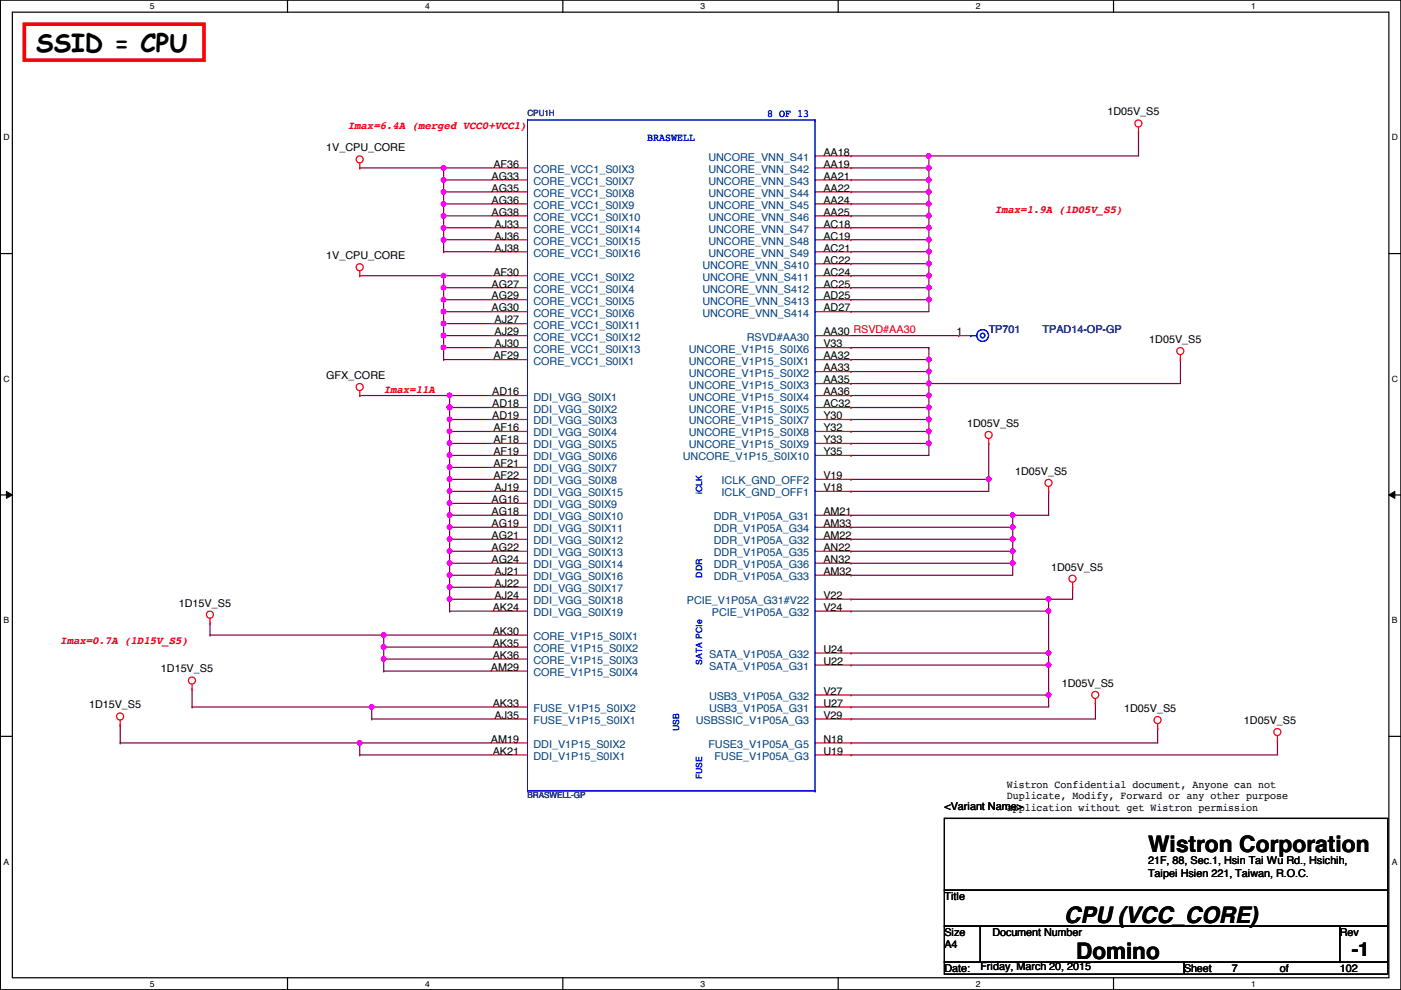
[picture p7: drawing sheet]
<svg xmlns="http://www.w3.org/2000/svg" width="297mm" height="210mm" viewBox="0 0 297 210" stroke-linecap="round" stroke-linejoin="round" font-family="sans-serif">
<path d="M.1 0h296.9v209.8h-296.9zM2.6 2.6h291.9v204.7h-291.9z" fill="none" stroke="#000" stroke-width=".25"/>
<g fill="#fff">
<path d="M31.8 .3h1v2h-1z"/>
<path d="M31.8 207.6h1v1.9h-1z"/>
</g>
<path d="M61 0v2.6M61 207.3v2.5" fill="none" stroke="#000" stroke-width=".25"/>
<g fill="#fff">
<path d="M90.1 .3h1v2h-1z"/>
<path d="M90.1 207.6h1v1.9h-1z"/>
</g>
<path d="M119.3 0v2.6M119.3 207.3v2.5" fill="none" stroke="#000" stroke-width=".25"/>
<g fill="#fff">
<path d="M148.5 .3h1v2h-1z"/>
<path d="M148.5 207.6h1v1.9h-1z"/>
</g>
<path d="M177.7 0v2.6M177.7 207.3v2.5" fill="none" stroke="#000" stroke-width=".25"/>
<g fill="#fff">
<path d="M206.9 .3h1v2h-1z"/>
<path d="M206.9 207.6h1v1.9h-1z"/>
</g>
<path d="M236.1 0v2.6M236.1 207.3v2.5" fill="none" stroke="#000" stroke-width=".25"/>
<g fill="#fff">
<path d="M265.3 .3h.9v2h-.9z"/>
<path d="M265.3 207.6h.9v1.9h-.9z"/>
<path d="M.7 28.2h1.3v1.9h-1.3z"/>
<path d="M295.1 28.2h1.3v1.9h-1.3z"/>
<path d="M.7 79.3h1.3v2h-1.3z"/>
<path d="M295.1 79.3h1.3v2h-1.3z"/>
</g>
<path d="M.1 53.8h2.5M294.5 53.8h2.5" fill="none" stroke="#000" stroke-width=".25"/>
<g fill="#fff">
<path d="M.7 130.5h1.2v2h-1.2z"/>
<path d="M295.1 130.5h1.2v2h-1.2z"/>
</g>
<path d="M.1 104.9h2.5M294.5 104.9h2.5" fill="none" stroke="#000" stroke-width=".25"/>
<path d="M1.4 104.2l1.2 .7-1.2 .8zM294.5 104.9l1.2-.7v1.5z" fill="#000"/>
<path d="M1.4 104.2l1.2 .7-1.2 .8zM294.5 104.9l1.2-.7v1.5z" fill="none" stroke="#000" stroke-width=".21"/>
<g fill="#fff">
<path d="M.7 181.7h1.2v2h-1.2z"/>
<path d="M295.1 181.7h1.2v2h-1.2z"/>
</g>
<path d="M.1 156.1h2.5M294.5 156.1h2.5" fill="none" stroke="#000" stroke-width=".25"/>
<path d="M95.3 83.9h.1M95.3 83.9v2.5M95.3 83.9h8.9" fill="none" stroke="#800040" stroke-width=".25"/>
<circle cx="95.3" cy="86.4" r=".49" fill="#f0f"/>
<circle cx="95.3" cy="86.4" r=".49" fill="none" stroke="#f0f" stroke-width=".25"/>
<circle cx="95.3" cy="83.8" r=".49" fill="#f0f"/>
<circle cx="95.3" cy="83.8" r=".49" fill="none" stroke="#f0f" stroke-width=".25"/>
<path d="M76.3 83.9h19M76.3 83.9h.1M95.3 86.4h.1M95.3 86.4v2.5M95.3 86.4h8.9M95.3 129.6h.1M95.3 129.6h8.9" fill="none" stroke="#800040" stroke-width=".25"/>
<circle cx="95.3" cy="86.4" r=".49" fill="#f0f"/>
<circle cx="95.3" cy="86.4" r=".49" fill="none" stroke="#f0f" stroke-width=".25"/>
<path d="M95.3 88.9h.1M95.3 88.9v2.6M95.3 88.9h8.9" fill="none" stroke="#800040" stroke-width=".25"/>
<circle cx="95.3" cy="88.9" r=".49" fill="#f0f"/>
<circle cx="95.3" cy="88.9" r=".49" fill="none" stroke="#f0f" stroke-width=".25"/>
<path d="M95.3 91.5h.1M95.3 91.5v2.5M95.3 91.5h8.9" fill="none" stroke="#800040" stroke-width=".25"/>
<circle cx="95.3" cy="91.5" r=".49" fill="#f0f"/>
<circle cx="95.3" cy="91.5" r=".49" fill="none" stroke="#f0f" stroke-width=".25"/>
<path d="M95.3 94h.1M95.3 94v2.6M95.3 94h8.9" fill="none" stroke="#800040" stroke-width=".25"/>
<circle cx="95.3" cy="94" r=".49" fill="#f0f"/>
<circle cx="95.3" cy="94" r=".49" fill="none" stroke="#f0f" stroke-width=".25"/>
<path d="M95.3 96.6h.1M95.3 96.6v2.5M95.3 96.6h8.9" fill="none" stroke="#800040" stroke-width=".25"/>
<circle cx="95.3" cy="96.5" r=".49" fill="#f0f"/>
<circle cx="95.3" cy="96.5" r=".49" fill="none" stroke="#f0f" stroke-width=".25"/>
<path d="M95.3 99.1h.1M95.3 99.1v2.5M95.3 99.1h8.9" fill="none" stroke="#800040" stroke-width=".25"/>
<circle cx="95.3" cy="99.1" r=".49" fill="#f0f"/>
<circle cx="95.3" cy="99.1" r=".49" fill="none" stroke="#f0f" stroke-width=".25"/>
<path d="M95.3 101.6h.1M95.3 101.6v2.6M95.3 101.6h8.9" fill="none" stroke="#800040" stroke-width=".25"/>
<circle cx="95.3" cy="101.6" r=".49" fill="#f0f"/>
<circle cx="95.3" cy="101.6" r=".49" fill="none" stroke="#f0f" stroke-width=".25"/>
<path d="M95.3 104.2h.1M95.3 104.2v2.5M95.3 104.2h8.9" fill="none" stroke="#800040" stroke-width=".25"/>
<circle cx="95.3" cy="104.2" r=".49" fill="#f0f"/>
<circle cx="95.3" cy="104.2" r=".49" fill="none" stroke="#f0f" stroke-width=".25"/>
<path d="M95.3 106.7h.1M95.3 106.7v2.6M95.3 106.7h8.9" fill="none" stroke="#800040" stroke-width=".25"/>
<circle cx="95.3" cy="106.7" r=".49" fill="#f0f"/>
<circle cx="95.3" cy="106.7" r=".49" fill="none" stroke="#f0f" stroke-width=".25"/>
<path d="M95.3 109.3h.1M95.3 109.3v2.5M95.3 109.3h8.9" fill="none" stroke="#800040" stroke-width=".25"/>
<circle cx="95.3" cy="109.2" r=".49" fill="#f0f"/>
<circle cx="95.3" cy="109.2" r=".49" fill="none" stroke="#f0f" stroke-width=".25"/>
<path d="M95.3 111.8h.1M95.3 114.3h.1M95.3 116.9h.1M95.3 119.4h.1M95.3 111.8h8.9M95.3 114.3h8.9M95.3 116.9h8.9M95.3 119.4h8.9" fill="none" stroke="#800040" stroke-width=".25"/>
<circle cx="95.3" cy="119.4" r=".49" fill="#f0f"/>
<circle cx="95.3" cy="119.4" r=".49" fill="none" stroke="#f0f" stroke-width=".25"/>
<path d="M95.3 119.4h.1M95.3 119.4v5.1M95.3 122h.1M95.3 122h8.9" fill="none" stroke="#800040" stroke-width=".25"/>
<circle cx="95.3" cy="121.9" r=".49" fill="#f0f"/>
<circle cx="95.3" cy="121.9" r=".49" fill="none" stroke="#f0f" stroke-width=".25"/>
<path d="M95.3 124.5h.1M95.3 127h.1M95.3 127v2.6M95.3 124.5h8.9" fill="none" stroke="#800040" stroke-width=".25"/>
<circle cx="95.3" cy="127" r=".49" fill="#f0f"/>
<circle cx="95.3" cy="127" r=".49" fill="none" stroke="#f0f" stroke-width=".25"/>
<path d="M81.4 137.2h22.8M81.4 137.2h.1M95.3 127h.1M95.3 127h8.9" fill="none" stroke="#800040" stroke-width=".25"/>
<circle cx="81.3" cy="137.2" r=".49" fill="#f0f"/>
<circle cx="81.3" cy="137.2" r=".49" fill="none" stroke="#f0f" stroke-width=".25"/>
<path d="M81.4 134.7h.1M81.4 134.7v2.5" fill="none" stroke="#800040" stroke-width=".25"/>
<circle cx="81.3" cy="134.6" r=".49" fill="#f0f"/>
<circle cx="81.3" cy="134.6" r=".49" fill="none" stroke="#f0f" stroke-width=".25"/>
<path d="M81.4 139.7h22.8M81.4 139.7h.1" fill="none" stroke="#800040" stroke-width=".25"/>
<circle cx="81.3" cy="139.7" r=".49" fill="#f0f"/>
<circle cx="81.3" cy="139.7" r=".49" fill="none" stroke="#f0f" stroke-width=".25"/>
<path d="M81.4 137.2h.1M81.4 137.2v2.5" fill="none" stroke="#800040" stroke-width=".25"/>
<circle cx="81.3" cy="137.2" r=".49" fill="#f0f"/>
<circle cx="81.3" cy="137.2" r=".49" fill="none" stroke="#f0f" stroke-width=".25"/>
<path d="M81.4 139.7h.1M81.4 139.7v2.6M78.8 149.9h25.4M78.8 152.4h25.4M78.8 149.9h.1M78.8 152.4h.1M78.8 149.9v2.5M81.4 142.3h22.8M81.4 142.3h.1" fill="none" stroke="#800040" stroke-width=".25"/>
<circle cx="78.8" cy="149.9" r=".49" fill="#f0f"/>
<circle cx="78.8" cy="149.9" r=".49" fill="none" stroke="#f0f" stroke-width=".25"/>
<path d="M81.4 134.7h22.8M81.4 134.7h.1" fill="none" stroke="#800040" stroke-width=".25"/>
<circle cx="81.3" cy="134.6" r=".49" fill="#f0f"/>
<circle cx="81.3" cy="134.6" r=".49" fill="none" stroke="#f0f" stroke-width=".25"/>
<path d="M180.4 33.1h.1M180.4 35.6h.1M180.4 33.1h16.5M180.4 35.6h16.5" fill="none" stroke="#800040" stroke-width=".25"/>
<circle cx="196.9" cy="35.6" r=".49" fill="#f0f"/>
<circle cx="196.9" cy="35.6" r=".49" fill="none" stroke="#f0f" stroke-width=".25"/>
<path d="M180.4 38.1h.1M180.4 38.1h16.5M180.4 40.7h.1M180.4 43.2h.1M180.4 45.8h.1M180.4 40.7h16.5M180.4 43.2h16.5M180.4 45.8h16.5" fill="none" stroke="#800040" stroke-width=".25"/>
<circle cx="196.9" cy="45.7" r=".49" fill="#f0f"/>
<circle cx="196.9" cy="45.7" r=".49" fill="none" stroke="#f0f" stroke-width=".25"/>
<path d="M180.4 48.3h.1M180.4 50.8h.1M180.4 53.4h.1M180.4 55.9h.1M180.4 58.5h.1M180.4 48.3h16.5M180.4 50.8h16.5M180.4 53.4h16.5M180.4 55.9h16.5M180.4 58.5h16.5M180.4 61h.1M180.4 61h16.5" fill="none" stroke="#800040" stroke-width=".25"/>
<circle cx="196.9" cy="61" r=".49" fill="#f0f"/>
<circle cx="196.9" cy="61" r=".49" fill="none" stroke="#f0f" stroke-width=".25"/>
<path d="M180.4 63.5h.1M180.4 63.5h16.5" fill="none" stroke="#800040" stroke-width=".25"/>
<circle cx="196.9" cy="63.5" r=".49" fill="#f0f"/>
<circle cx="196.9" cy="63.5" r=".49" fill="none" stroke="#f0f" stroke-width=".25"/>
<path d="M196.9 55.9h.1M196.9 55.9v2.6" fill="none" stroke="#800040" stroke-width=".25"/>
<circle cx="196.9" cy="55.9" r=".49" fill="#f0f"/>
<circle cx="196.9" cy="55.9" r=".49" fill="none" stroke="#f0f" stroke-width=".25"/>
<path d="M196.9 53.4h.1M196.9 53.4v2.5" fill="none" stroke="#800040" stroke-width=".25"/>
<circle cx="196.9" cy="53.4" r=".49" fill="#f0f"/>
<circle cx="196.9" cy="53.4" r=".49" fill="none" stroke="#f0f" stroke-width=".25"/>
<path d="M196.9 50.8h.1M196.9 50.8v2.6" fill="none" stroke="#800040" stroke-width=".25"/>
<circle cx="196.9" cy="50.8" r=".49" fill="#f0f"/>
<circle cx="196.9" cy="50.8" r=".49" fill="none" stroke="#f0f" stroke-width=".25"/>
<path d="M196.9 48.3h.1M196.9 48.3v2.5" fill="none" stroke="#800040" stroke-width=".25"/>
<circle cx="196.9" cy="48.3" r=".49" fill="#f0f"/>
<circle cx="196.9" cy="48.3" r=".49" fill="none" stroke="#f0f" stroke-width=".25"/>
<path d="M196.9 45.8h.1M196.9 40.7h.1M196.9 40.7v2.5M196.9 45.8v2.5" fill="none" stroke="#800040" stroke-width=".25"/>
<circle cx="196.9" cy="40.7" r=".49" fill="#f0f"/>
<circle cx="196.9" cy="40.7" r=".49" fill="none" stroke="#f0f" stroke-width=".25"/>
<g fill="none" stroke="#800040" stroke-width=".25">
<path d="M196.9 35.6h.1M196.9 35.6v2.5M180.4 78.8h.1M180.4 78.8h16.5M196.9 73.7h.1M196.9 73.7v2.5M180.4 94h.1M180.4 96.6h.1M180.4 81.3h.1M180.4 83.9h.1M180.4 94h16.5M180.4 96.6h16.5"/>
<path d="M180.4 81.3h16.5M180.4 83.9h16.5"/>
</g>
<circle cx="196.9" cy="83.8" r=".49" fill="#f0f"/>
<circle cx="196.9" cy="83.8" r=".49" fill="none" stroke="#f0f" stroke-width=".25"/>
<path d="M180.4 73.7h.1M180.4 73.7h16.5M180.4 86.4h.1M180.4 88.9h.1M180.4 86.4h16.5M180.4 88.9h16.5M196.9 94h.1M196.9 94v2.6" fill="none" stroke="#800040" stroke-width=".25"/>
<circle cx="196.9" cy="94" r=".49" fill="#f0f"/>
<circle cx="196.9" cy="94" r=".49" fill="none" stroke="#f0f" stroke-width=".25"/>
<path d="M196.9 88.9h.1M196.9 88.9v2.6" fill="none" stroke="#800040" stroke-width=".25"/>
<circle cx="196.9" cy="88.9" r=".49" fill="#f0f"/>
<circle cx="196.9" cy="88.9" r=".49" fill="none" stroke="#f0f" stroke-width=".25"/>
<path d="M196.9 86.4h.1M196.9 86.4v2.5" fill="none" stroke="#800040" stroke-width=".25"/>
<circle cx="196.9" cy="86.4" r=".49" fill="#f0f"/>
<circle cx="196.9" cy="86.4" r=".49" fill="none" stroke="#f0f" stroke-width=".25"/>
<path d="M196.9 78.8h.1M196.9 78.8v2.5M196.9 83.9h.1M196.9 83.9v2.5" fill="none" stroke="#800040" stroke-width=".25"/>
<circle cx="196.9" cy="78.8" r=".49" fill="#f0f"/>
<circle cx="196.9" cy="78.8" r=".49" fill="none" stroke="#f0f" stroke-width=".25"/>
<path d="M180.4 76.2h.1M180.4 76.2h16.5M180.4 91.5h.1M180.4 91.5h16.5M196.9 91.5h.1M196.9 91.5v2.5" fill="none" stroke="#800040" stroke-width=".25"/>
<circle cx="196.9" cy="91.5" r=".49" fill="#f0f"/>
<circle cx="196.9" cy="91.5" r=".49" fill="none" stroke="#f0f" stroke-width=".25"/>
<path d="M196.9 81.3h.1M196.9 81.3v2.6" fill="none" stroke="#800040" stroke-width=".25"/>
<circle cx="196.9" cy="81.3" r=".49" fill="#f0f"/>
<circle cx="196.9" cy="81.3" r=".49" fill="none" stroke="#f0f" stroke-width=".25"/>
<path d="M196.9 76.2h.1M196.9 76.2v2.6" fill="none" stroke="#800040" stroke-width=".25"/>
<circle cx="196.9" cy="76.2" r=".49" fill="#f0f"/>
<circle cx="196.9" cy="76.2" r=".49" fill="none" stroke="#f0f" stroke-width=".25"/>
<path d="M209.6 94h.1M209.6 94v7.6h-29.2M180.4 101.6h.1" fill="none" stroke="#800040" stroke-width=".25"/>
<circle cx="209.6" cy="101.6" r=".49" fill="#f0f"/>
<circle cx="209.6" cy="101.6" r=".49" fill="none" stroke="#f0f" stroke-width=".25"/>
<path d="M180.4 104.2h.1M209.6 101.6h.1M209.6 101.6v2.6h-29.2M214.7 109.3h7.6M214.7 109.3h.1" fill="none" stroke="#800040" stroke-width=".25"/>
<circle cx="214.7" cy="109.2" r=".49" fill="#f0f"/>
<circle cx="214.7" cy="109.2" r=".49" fill="none" stroke="#f0f" stroke-width=".25"/>
<path d="M180.4 111.8h34.3M180.4 114.3h34.3M180.4 116.9h34.3M180.4 111.8h.1M180.4 114.3h.1M180.4 116.9h.1" fill="none" stroke="#800040" stroke-width=".25"/>
<circle cx="214.7" cy="116.9" r=".49" fill="#f0f"/>
<circle cx="214.7" cy="116.9" r=".49" fill="none" stroke="#f0f" stroke-width=".25"/>
<path d="M180.4 119.4h34.3M180.4 119.4h.1" fill="none" stroke="#800040" stroke-width=".25"/>
<circle cx="214.7" cy="119.4" r=".49" fill="#f0f"/>
<circle cx="214.7" cy="119.4" r=".49" fill="none" stroke="#f0f" stroke-width=".25"/>
<path d="M214.7 119.4h.1M214.7 111.8h.1M214.7 119.4v2.6h-34.3M214.7 111.8v2.5M180.4 122h.1" fill="none" stroke="#800040" stroke-width=".25"/>
<circle cx="214.7" cy="111.8" r=".49" fill="#f0f"/>
<circle cx="214.7" cy="111.8" r=".49" fill="none" stroke="#f0f" stroke-width=".25"/>
<path d="M214.7 109.3h.1M214.7 109.3v2.5M222.3 104.2h.1M222.3 104.2v5.1M222.3 127h.1M222.3 127h5.1" fill="none" stroke="#800040" stroke-width=".25"/>
<circle cx="222.3" cy="127" r=".49" fill="#f0f"/>
<circle cx="222.3" cy="127" r=".49" fill="none" stroke="#f0f" stroke-width=".25"/>
<path d="M180.4 129.6h41.9M180.4 129.6h.1" fill="none" stroke="#800040" stroke-width=".25"/>
<circle cx="222.3" cy="129.6" r=".49" fill="#f0f"/>
<circle cx="222.3" cy="129.6" r=".49" fill="none" stroke="#f0f" stroke-width=".25"/>
<path d="M222.3 129.6h.1M222.3 129.6v8.9M227.4 124.5h.1M227.4 124.5v2.5M180.4 141h41.9M180.4 141h.1" fill="none" stroke="#800040" stroke-width=".25"/>
<circle cx="222.3" cy="141" r=".49" fill="#f0f"/>
<circle cx="222.3" cy="141" r=".49" fill="none" stroke="#f0f" stroke-width=".25"/>
<path d="M180.4 138.5h41.9M180.4 138.5h.1" fill="none" stroke="#800040" stroke-width=".25"/>
<circle cx="222.3" cy="138.4" r=".49" fill="#f0f"/>
<circle cx="222.3" cy="138.4" r=".49" fill="none" stroke="#f0f" stroke-width=".25"/>
<path d="M180.4 147.4h41.9M180.4 147.4h.1" fill="none" stroke="#800040" stroke-width=".25"/>
<circle cx="222.3" cy="147.3" r=".49" fill="#f0f"/>
<circle cx="222.3" cy="147.3" r=".49" fill="none" stroke="#f0f" stroke-width=".25"/>
<g fill="none" stroke="#800040" stroke-width=".25">
<path d="M196.9 33.1h44.5M196.9 33.1h.1M180.4 149.9h.1M180.4 152.4h.1M180.4 157.5h.1M222.3 147.4h.1M222.3 147.4v2.5h-41.9M232.2 149.1h.1M232.2 149.1v3.3h-51.8M245.4 154.5h.1M245.4 154.5v3h-65M270.8 157h.1"/>
<path d="M270.8 157v3.1h-90.4M180.4 160.1h.1"/>
</g>
<circle cx="196.9" cy="33" r=".49" fill="#f0f"/>
<circle cx="196.9" cy="33" r=".49" fill="none" stroke="#f0f" stroke-width=".25"/>
<g fill="none" stroke="#800040" stroke-width=".25">
<path d="M180.4 66.1h.1M196.9 63.5h.1M196.9 63.5v2.6h-16.5M44.5 132.1h.1M44.5 134.7h.1M44.5 132.1v2.6M44.5 134.7h36.9M25.5 153.7h.1M25.5 153.7v3.8M40.7 149.9h.1M40.7 146.1h.1M40.7 146.1v3.8"/>
<path d="M40.7 149.9h38.1M76.3 157.5h27.9M76.3 157.5h.1M76.3 157.5v2.6"/>
</g>
<circle cx="76.3" cy="157.5" r=".49" fill="#f0f"/>
<circle cx="76.3" cy="157.5" r=".49" fill="none" stroke="#f0f" stroke-width=".25"/>
<path d="M95.3 124.5h.1M95.3 124.5v2.5M25.5 157.5h.1M25.5 157.5h50.8M76.3 160.1h27.9M76.3 160.1h.1" fill="none" stroke="#800040" stroke-width=".25"/>
<circle cx="95.3" cy="124.5" r=".49" fill="#f0f"/>
<circle cx="95.3" cy="124.5" r=".49" fill="none" stroke="#f0f" stroke-width=".25"/>
<path d="M95.3 111.8h.1M95.3 111.8v2.5" fill="none" stroke="#800040" stroke-width=".25"/>
<circle cx="95.3" cy="111.8" r=".49" fill="#f0f"/>
<circle cx="95.3" cy="111.8" r=".49" fill="none" stroke="#f0f" stroke-width=".25"/>
<path d="M196.9 43.2h.1M196.9 43.2v2.6" fill="none" stroke="#800040" stroke-width=".25"/>
<circle cx="196.9" cy="43.2" r=".49" fill="#f0f"/>
<circle cx="196.9" cy="43.2" r=".49" fill="none" stroke="#f0f" stroke-width=".25"/>
<path d="M196.9 38.1h.1M196.9 38.1v2.6" fill="none" stroke="#800040" stroke-width=".25"/>
<circle cx="196.9" cy="38.1" r=".49" fill="#f0f"/>
<circle cx="196.9" cy="38.1" r=".49" fill="none" stroke="#f0f" stroke-width=".25"/>
<path d="M196.9 33.1h.1M196.9 33.1v2.5M196.9 58.5h.1M196.9 58.5v5M196.9 61h.1M180.4 109.3h34.3M180.4 109.3h.1M180.4 127h41.9M180.4 127h.1M222.3 127h.1M222.3 127v2.6" fill="none" stroke="#800040" stroke-width=".25"/>
<circle cx="196.9" cy="58.4" r=".49" fill="#f0f"/>
<circle cx="196.9" cy="58.4" r=".49" fill="none" stroke="#f0f" stroke-width=".25"/>
<path d="M214.7 116.9h.1M214.7 114.3h.1M214.7 114.3v5.1" fill="none" stroke="#800040" stroke-width=".25"/>
<circle cx="214.7" cy="114.3" r=".49" fill="#f0f"/>
<circle cx="214.7" cy="114.3" r=".49" fill="none" stroke="#f0f" stroke-width=".25"/>
<path d="M95.3 116.9h.1M95.3 116.9v2.5M222.3 138.5h.1M222.3 138.5v8.9M222.3 141h.1" fill="none" stroke="#800040" stroke-width=".25"/>
<circle cx="95.3" cy="116.9" r=".49" fill="#f0f"/>
<circle cx="95.3" cy="116.9" r=".49" fill="none" stroke="#f0f" stroke-width=".25"/>
<path d="M95.3 114.3h.1M95.3 114.3v2.6" fill="none" stroke="#800040" stroke-width=".25"/>
<circle cx="95.3" cy="114.3" r=".49" fill="#f0f"/>
<circle cx="95.3" cy="114.3" r=".49" fill="none" stroke="#f0f" stroke-width=".25"/>
<g fill="none" stroke="#800040" stroke-width=".25">
<path d="M94.1 53.4h.1M94.1 50.8h.1M94.1 48.3h.1M94.1 45.8h.1M94.1 53.4h10.1M94.1 50.8h10.1M94.1 48.3h10.1M94.1 45.8h10.1M180.4 71.2h22.9M203.3 71.2h.1M250.3 76.2h.1M250.3 76.2v5.1h-53.4"/>
<path d="M196.9 81.3h.1"/>
</g>
<circle cx="94" cy="45.7" r=".49" fill="#f0f"/>
<circle cx="94" cy="45.7" r=".49" fill="none" stroke="#f0f" stroke-width=".25"/>
<path d="M94.1 38.1h.1M94.1 35.6h.1M94.1 38.1h10.1M94.1 35.6h10.1M94.1 43.2h.1M94.1 40.7h.1M94.1 50.8h.1M94.1 50.8v2.6M94.1 43.2h10.1M94.1 40.7h10.1" fill="none" stroke="#800040" stroke-width=".25"/>
<circle cx="94" cy="50.8" r=".49" fill="#f0f"/>
<circle cx="94" cy="50.8" r=".49" fill="none" stroke="#f0f" stroke-width=".25"/>
<path d="M94.1 35.6h.1M94.1 35.6v2.5" fill="none" stroke="#800040" stroke-width=".25"/>
<circle cx="94" cy="35.6" r=".49" fill="#f0f"/>
<circle cx="94" cy="35.6" r=".49" fill="none" stroke="#f0f" stroke-width=".25"/>
<path d="M94.1 38.1h.1M94.1 38.1v2.6" fill="none" stroke="#800040" stroke-width=".25"/>
<circle cx="94" cy="38.1" r=".49" fill="#f0f"/>
<circle cx="94" cy="38.1" r=".49" fill="none" stroke="#f0f" stroke-width=".25"/>
<path d="M94.1 40.7h.1M94.1 40.7v2.5" fill="none" stroke="#800040" stroke-width=".25"/>
<circle cx="94" cy="40.7" r=".49" fill="#f0f"/>
<circle cx="94" cy="40.7" r=".49" fill="none" stroke="#f0f" stroke-width=".25"/>
<path d="M94.1 43.2h.1M94.1 43.2v2.6" fill="none" stroke="#800040" stroke-width=".25"/>
<circle cx="94" cy="43.2" r=".49" fill="#f0f"/>
<circle cx="94" cy="43.2" r=".49" fill="none" stroke="#f0f" stroke-width=".25"/>
<path d="M94.1 45.8h.1M94.1 48.3h.1M94.1 45.8v5" fill="none" stroke="#800040" stroke-width=".25"/>
<circle cx="94" cy="48.3" r=".49" fill="#f0f"/>
<circle cx="94" cy="48.3" r=".49" fill="none" stroke="#f0f" stroke-width=".25"/>
<path d="M76.3 35.6h17.8M76.3 35.6h.1M94.1 58.5h.1M94.1 58.5h10.1M94.1 76.2h.1M94.1 68.6h.1M94.1 66.1h.1M94.1 66.1v5.1M94.1 76.2h10.1" fill="none" stroke="#800040" stroke-width=".25"/>
<circle cx="94" cy="66.1" r=".49" fill="#f0f"/>
<circle cx="94" cy="66.1" r=".49" fill="none" stroke="#f0f" stroke-width=".25"/>
<path d="M94.1 63.5h.1M94.1 63.5v2.6" fill="none" stroke="#800040" stroke-width=".25"/>
<circle cx="94" cy="63.5" r=".49" fill="#f0f"/>
<circle cx="94" cy="63.5" r=".49" fill="none" stroke="#f0f" stroke-width=".25"/>
<path d="M94.1 61h.1M94.1 61v2.5" fill="none" stroke="#800040" stroke-width=".25"/>
<circle cx="94" cy="61" r=".49" fill="#f0f"/>
<circle cx="94" cy="61" r=".49" fill="none" stroke="#f0f" stroke-width=".25"/>
<path d="M94.1 58.5h.1M94.1 58.5v2.5M94.1 73.7h.1M94.1 73.7v2.5" fill="none" stroke="#800040" stroke-width=".25"/>
<circle cx="94" cy="73.7" r=".49" fill="#f0f"/>
<circle cx="94" cy="73.7" r=".49" fill="none" stroke="#f0f" stroke-width=".25"/>
<path d="M94.1 71.2h.1M94.1 71.2v2.5" fill="none" stroke="#800040" stroke-width=".25"/>
<circle cx="94" cy="71.1" r=".49" fill="#f0f"/>
<circle cx="94" cy="71.1" r=".49" fill="none" stroke="#f0f" stroke-width=".25"/>
<path d="M94.1 73.7h.1M94.1 71.2h.1M94.1 68.6h.1M94.1 73.7h10.1M94.1 71.2h10.1M94.1 68.6h10.1" fill="none" stroke="#800040" stroke-width=".25"/>
<circle cx="94" cy="68.6" r=".49" fill="#f0f"/>
<circle cx="94" cy="68.6" r=".49" fill="none" stroke="#f0f" stroke-width=".25"/>
<path d="M76.3 58.5h17.8M76.3 58.5h.1M94.1 66.1h.1M94.1 63.5h.1M94.1 61h.1M94.1 66.1h10.1M94.1 63.5h10.1M94.1 61h10.1" fill="none" stroke="#800040" stroke-width=".25"/>
<circle cx="94" cy="58.4" r=".49" fill="#f0f"/>
<circle cx="94" cy="58.4" r=".49" fill="none" stroke="#f0f" stroke-width=".25"/>
<path d="M241.4 28h.1M241.4 28v5.1" fill="none" stroke="#800040" stroke-width=".25"/>
<g fill="none" stroke="#f00" stroke-width=".25">
<path d="M76.3 35.6h.1M76.3 34.6v1M104.2 35.6h7.6M104.2 38.1h7.6M172.8 33.1h7.6M172.8 35.6h7.6M172.8 38.1h7.6M241.4 28h.1M241.4 27v1M76.3 58.5h.1M76.3 57.4v1.1M104.2 40.7h7.6"/>
<path d="M104.2 43.2h7.6M104.2 45.8h7.6M104.2 48.3h7.6M104.2 50.8h7.6M104.2 53.4h7.6M104.2 58.5h7.6M172.8 40.7h7.6M172.8 43.2h7.6M172.8 45.8h7.6M172.8 48.3h7.6M172.8 50.8h7.6M172.8 53.4h7.6"/>
<path d="M172.8 55.9h7.6M172.8 58.5h7.6M104.2 71.2h7.6M104.2 76.2h7.6M104.2 61h7.6M104.2 63.5h7.6M104.2 66.1h7.6M104.2 68.6h7.6M104.2 73.7h7.6M172.8 71.2h7.6M172.8 76.2h7.6M172.8 78.8h7.6"/>
<path d="M172.8 61h7.6M172.8 63.5h7.6M172.8 66.1h7.6M172.8 73.7h7.6M203.3 71.2h2.5M250.3 76.2h.1M250.3 75.2v1M76.3 83.9h.1M76.3 82.8v1.1M104.2 83.9h7.6M104.2 86.4h7.6M104.2 88.9h7.6"/>
<path d="M104.2 91.5h7.6M104.2 94h7.6M104.2 96.6h7.6M104.2 99.1h7.6M172.8 81.3h7.6M172.8 83.9h7.6M172.8 86.4h7.6M172.8 88.9h7.6M172.8 91.5h7.6M172.8 94h7.6M172.8 96.6h7.6M209.6 94h.1"/>
<path d="M209.6 93v1M104.2 101.6h7.6M104.2 106.7h7.6M104.2 109.3h7.6M104.2 111.8h7.6M104.2 114.3h7.6M104.2 116.9h7.6M104.2 119.4h7.6M104.2 104.2h7.6M172.8 101.6h7.6M172.8 109.3h7.6M172.8 111.8h7.6"/>
<path d="M172.8 114.3h7.6M172.8 116.9h7.6M172.8 119.4h7.6M172.8 104.2h7.6M222.3 104.2h.1M222.3 103.2v1M44.5 132.1h.1M44.5 131.1v1M104.2 127h7.6M104.2 122h7.6M104.2 124.5h7.6M104.2 129.6h7.6"/>
<path d="M104.2 134.7h7.6M104.2 137.2h7.6M104.2 139.7h7.6M172.8 127h7.6M172.8 122h7.6M172.8 129.6h7.6M172.8 138.5h7.6M227.4 124.5h.1M227.4 123.5v1M25.5 153.7h.1M25.5 152.7v1M40.7 146.1h.1"/>
<path d="M40.7 145.1v1M104.2 152.4h7.6M104.2 149.9h7.6M104.2 157.5h7.6M104.2 142.3h7.6M172.8 152.4h7.6M172.8 149.9h7.6M172.8 157.5h7.6M172.8 141h7.6M172.8 147.4h7.6M232.2 149.1h.1M232.2 148.1v1"/>
<path d="M245.4 154.5h.1M245.4 153.5v1M270.8 157h.1M270.8 156v1M104.2 160.1h7.6M172.8 160.1h7.6"/>
<circle cx="76.3" cy="33.8" r=".75"/>
<circle cx="241.4" cy="26.2" r=".75"/>
<circle cx="76.3" cy="56.7" r=".75"/>
<circle cx="250.2" cy="74.4" r=".75"/>
<circle cx="76.3" cy="82.1" r=".75"/>
<circle cx="209.6" cy="92.2" r=".75"/>
<circle cx="222.3" cy="102.4" r=".75"/>
<circle cx="44.5" cy="130.3" r=".75"/>
<circle cx="227.4" cy="122.7" r=".75"/>
<circle cx="25.5" cy="151.9" r=".75"/>
<circle cx="40.7" cy="144.3" r=".75"/>
<circle cx="232.2" cy="147.3" r=".75"/>
<circle cx="245.4" cy="152.7" r=".75"/>
<circle cx="270.8" cy="155.2" r=".75"/>
</g>
<path d="M200.2 173.5h94v15.3h-94zM200.2 188.8h94v7.6h-94zM200.2 196.4h7.7v7.6h-7.7zM207.9 196.4h76.2v7.6h-76.2zM284.1 196.4h10.1v7.6h-10.1zM200.2 204h50.8v2.5h-50.8zM251 204h43.2v2.5h-43.2z" fill="none" stroke="#000" stroke-width=".25"/>
<path d="M5.2 5.1h38.1v7.6h-38.1z" fill="none" stroke="#f00" stroke-width=".76"/>
<path d="M172.8 25.4h.1M172.8 25.4v142.3M172.8 25.4h-61v142.3M111.8 167.7h.1M111.8 167.7h61M172.8 167.7h.1" fill="none" stroke="#00f" stroke-width=".21"/>
<g fill="none" stroke="#00f" stroke-width=".25">
<path d="M205.8 71.2h.1M205.8 71.2h1.3"/>
<circle cx="208.3" cy="71.1" r=".49"/>
<circle cx="208.3" cy="71.1" r="1.25"/>
</g>
<circle cx="95.3" cy="86.4" r=".49" fill="#f0f"/>
<circle cx="95.3" cy="86.4" r=".49" fill="none" stroke="#f0f" stroke-width=".25"/>
<circle cx="95.3" cy="83.8" r=".49" fill="#f0f"/>
<circle cx="95.3" cy="83.8" r=".49" fill="none" stroke="#f0f" stroke-width=".25"/>
<circle cx="95.3" cy="86.4" r=".49" fill="#f0f"/>
<circle cx="95.3" cy="86.4" r=".49" fill="none" stroke="#f0f" stroke-width=".25"/>
<circle cx="95.3" cy="88.9" r=".49" fill="#f0f"/>
<circle cx="95.3" cy="88.9" r=".49" fill="none" stroke="#f0f" stroke-width=".25"/>
<circle cx="95.3" cy="91.5" r=".49" fill="#f0f"/>
<circle cx="95.3" cy="91.5" r=".49" fill="none" stroke="#f0f" stroke-width=".25"/>
<circle cx="95.3" cy="94" r=".49" fill="#f0f"/>
<circle cx="95.3" cy="94" r=".49" fill="none" stroke="#f0f" stroke-width=".25"/>
<circle cx="95.3" cy="96.5" r=".49" fill="#f0f"/>
<circle cx="95.3" cy="96.5" r=".49" fill="none" stroke="#f0f" stroke-width=".25"/>
<circle cx="95.3" cy="99.1" r=".49" fill="#f0f"/>
<circle cx="95.3" cy="99.1" r=".49" fill="none" stroke="#f0f" stroke-width=".25"/>
<circle cx="95.3" cy="101.6" r=".49" fill="#f0f"/>
<circle cx="95.3" cy="101.6" r=".49" fill="none" stroke="#f0f" stroke-width=".25"/>
<circle cx="95.3" cy="104.2" r=".49" fill="#f0f"/>
<circle cx="95.3" cy="104.2" r=".49" fill="none" stroke="#f0f" stroke-width=".25"/>
<circle cx="95.3" cy="106.7" r=".49" fill="#f0f"/>
<circle cx="95.3" cy="106.7" r=".49" fill="none" stroke="#f0f" stroke-width=".25"/>
<circle cx="95.3" cy="109.2" r=".49" fill="#f0f"/>
<circle cx="95.3" cy="109.2" r=".49" fill="none" stroke="#f0f" stroke-width=".25"/>
<circle cx="95.3" cy="119.4" r=".49" fill="#f0f"/>
<circle cx="95.3" cy="119.4" r=".49" fill="none" stroke="#f0f" stroke-width=".25"/>
<circle cx="95.3" cy="121.9" r=".49" fill="#f0f"/>
<circle cx="95.3" cy="121.9" r=".49" fill="none" stroke="#f0f" stroke-width=".25"/>
<circle cx="95.3" cy="127" r=".49" fill="#f0f"/>
<circle cx="95.3" cy="127" r=".49" fill="none" stroke="#f0f" stroke-width=".25"/>
<circle cx="81.3" cy="137.2" r=".49" fill="#f0f"/>
<circle cx="81.3" cy="137.2" r=".49" fill="none" stroke="#f0f" stroke-width=".25"/>
<circle cx="81.3" cy="134.6" r=".49" fill="#f0f"/>
<circle cx="81.3" cy="134.6" r=".49" fill="none" stroke="#f0f" stroke-width=".25"/>
<circle cx="81.3" cy="139.7" r=".49" fill="#f0f"/>
<circle cx="81.3" cy="139.7" r=".49" fill="none" stroke="#f0f" stroke-width=".25"/>
<circle cx="81.3" cy="137.2" r=".49" fill="#f0f"/>
<circle cx="81.3" cy="137.2" r=".49" fill="none" stroke="#f0f" stroke-width=".25"/>
<circle cx="78.8" cy="149.9" r=".49" fill="#f0f"/>
<circle cx="78.8" cy="149.9" r=".49" fill="none" stroke="#f0f" stroke-width=".25"/>
<circle cx="81.3" cy="134.6" r=".49" fill="#f0f"/>
<circle cx="81.3" cy="134.6" r=".49" fill="none" stroke="#f0f" stroke-width=".25"/>
<circle cx="196.9" cy="35.6" r=".49" fill="#f0f"/>
<circle cx="196.9" cy="35.6" r=".49" fill="none" stroke="#f0f" stroke-width=".25"/>
<circle cx="196.9" cy="45.7" r=".49" fill="#f0f"/>
<circle cx="196.9" cy="45.7" r=".49" fill="none" stroke="#f0f" stroke-width=".25"/>
<circle cx="196.9" cy="61" r=".49" fill="#f0f"/>
<circle cx="196.9" cy="61" r=".49" fill="none" stroke="#f0f" stroke-width=".25"/>
<circle cx="196.9" cy="63.5" r=".49" fill="#f0f"/>
<circle cx="196.9" cy="63.5" r=".49" fill="none" stroke="#f0f" stroke-width=".25"/>
<circle cx="196.9" cy="55.9" r=".49" fill="#f0f"/>
<circle cx="196.9" cy="55.9" r=".49" fill="none" stroke="#f0f" stroke-width=".25"/>
<circle cx="196.9" cy="53.4" r=".49" fill="#f0f"/>
<circle cx="196.9" cy="53.4" r=".49" fill="none" stroke="#f0f" stroke-width=".25"/>
<circle cx="196.9" cy="50.8" r=".49" fill="#f0f"/>
<circle cx="196.9" cy="50.8" r=".49" fill="none" stroke="#f0f" stroke-width=".25"/>
<circle cx="196.9" cy="48.3" r=".49" fill="#f0f"/>
<circle cx="196.9" cy="48.3" r=".49" fill="none" stroke="#f0f" stroke-width=".25"/>
<circle cx="196.9" cy="40.7" r=".49" fill="#f0f"/>
<circle cx="196.9" cy="40.7" r=".49" fill="none" stroke="#f0f" stroke-width=".25"/>
<circle cx="196.9" cy="83.8" r=".49" fill="#f0f"/>
<circle cx="196.9" cy="83.8" r=".49" fill="none" stroke="#f0f" stroke-width=".25"/>
<circle cx="196.9" cy="94" r=".49" fill="#f0f"/>
<circle cx="196.9" cy="94" r=".49" fill="none" stroke="#f0f" stroke-width=".25"/>
<circle cx="196.9" cy="88.9" r=".49" fill="#f0f"/>
<circle cx="196.9" cy="88.9" r=".49" fill="none" stroke="#f0f" stroke-width=".25"/>
<circle cx="196.9" cy="86.4" r=".49" fill="#f0f"/>
<circle cx="196.9" cy="86.4" r=".49" fill="none" stroke="#f0f" stroke-width=".25"/>
<circle cx="196.9" cy="78.8" r=".49" fill="#f0f"/>
<circle cx="196.9" cy="78.8" r=".49" fill="none" stroke="#f0f" stroke-width=".25"/>
<circle cx="196.9" cy="91.5" r=".49" fill="#f0f"/>
<circle cx="196.9" cy="91.5" r=".49" fill="none" stroke="#f0f" stroke-width=".25"/>
<circle cx="196.9" cy="81.3" r=".49" fill="#f0f"/>
<circle cx="196.9" cy="81.3" r=".49" fill="none" stroke="#f0f" stroke-width=".25"/>
<circle cx="196.9" cy="76.2" r=".49" fill="#f0f"/>
<circle cx="196.9" cy="76.2" r=".49" fill="none" stroke="#f0f" stroke-width=".25"/>
<circle cx="209.6" cy="101.6" r=".49" fill="#f0f"/>
<circle cx="209.6" cy="101.6" r=".49" fill="none" stroke="#f0f" stroke-width=".25"/>
<circle cx="214.7" cy="109.2" r=".49" fill="#f0f"/>
<circle cx="214.7" cy="109.2" r=".49" fill="none" stroke="#f0f" stroke-width=".25"/>
<circle cx="214.7" cy="116.9" r=".49" fill="#f0f"/>
<circle cx="214.7" cy="116.9" r=".49" fill="none" stroke="#f0f" stroke-width=".25"/>
<circle cx="214.7" cy="119.4" r=".49" fill="#f0f"/>
<circle cx="214.7" cy="119.4" r=".49" fill="none" stroke="#f0f" stroke-width=".25"/>
<circle cx="214.7" cy="111.8" r=".49" fill="#f0f"/>
<circle cx="214.7" cy="111.8" r=".49" fill="none" stroke="#f0f" stroke-width=".25"/>
<circle cx="222.3" cy="127" r=".49" fill="#f0f"/>
<circle cx="222.3" cy="127" r=".49" fill="none" stroke="#f0f" stroke-width=".25"/>
<circle cx="222.3" cy="129.6" r=".49" fill="#f0f"/>
<circle cx="222.3" cy="129.6" r=".49" fill="none" stroke="#f0f" stroke-width=".25"/>
<circle cx="222.3" cy="141" r=".49" fill="#f0f"/>
<circle cx="222.3" cy="141" r=".49" fill="none" stroke="#f0f" stroke-width=".25"/>
<circle cx="222.3" cy="138.4" r=".49" fill="#f0f"/>
<circle cx="222.3" cy="138.4" r=".49" fill="none" stroke="#f0f" stroke-width=".25"/>
<circle cx="222.3" cy="147.3" r=".49" fill="#f0f"/>
<circle cx="222.3" cy="147.3" r=".49" fill="none" stroke="#f0f" stroke-width=".25"/>
<circle cx="196.9" cy="33" r=".49" fill="#f0f"/>
<circle cx="196.9" cy="33" r=".49" fill="none" stroke="#f0f" stroke-width=".25"/>
<circle cx="76.3" cy="157.5" r=".49" fill="#f0f"/>
<circle cx="76.3" cy="157.5" r=".49" fill="none" stroke="#f0f" stroke-width=".25"/>
<circle cx="95.3" cy="124.5" r=".49" fill="#f0f"/>
<circle cx="95.3" cy="124.5" r=".49" fill="none" stroke="#f0f" stroke-width=".25"/>
<circle cx="95.3" cy="111.8" r=".49" fill="#f0f"/>
<circle cx="95.3" cy="111.8" r=".49" fill="none" stroke="#f0f" stroke-width=".25"/>
<circle cx="196.9" cy="43.2" r=".49" fill="#f0f"/>
<circle cx="196.9" cy="43.2" r=".49" fill="none" stroke="#f0f" stroke-width=".25"/>
<circle cx="196.9" cy="38.1" r=".49" fill="#f0f"/>
<circle cx="196.9" cy="38.1" r=".49" fill="none" stroke="#f0f" stroke-width=".25"/>
<circle cx="196.9" cy="58.4" r=".49" fill="#f0f"/>
<circle cx="196.9" cy="58.4" r=".49" fill="none" stroke="#f0f" stroke-width=".25"/>
<circle cx="214.7" cy="114.3" r=".49" fill="#f0f"/>
<circle cx="214.7" cy="114.3" r=".49" fill="none" stroke="#f0f" stroke-width=".25"/>
<circle cx="95.3" cy="116.9" r=".49" fill="#f0f"/>
<circle cx="95.3" cy="116.9" r=".49" fill="none" stroke="#f0f" stroke-width=".25"/>
<circle cx="95.3" cy="114.3" r=".49" fill="#f0f"/>
<circle cx="95.3" cy="114.3" r=".49" fill="none" stroke="#f0f" stroke-width=".25"/>
<circle cx="94" cy="45.7" r=".49" fill="#f0f"/>
<circle cx="94" cy="45.7" r=".49" fill="none" stroke="#f0f" stroke-width=".25"/>
<circle cx="94" cy="50.8" r=".49" fill="#f0f"/>
<circle cx="94" cy="50.8" r=".49" fill="none" stroke="#f0f" stroke-width=".25"/>
<circle cx="94" cy="35.6" r=".49" fill="#f0f"/>
<circle cx="94" cy="35.6" r=".49" fill="none" stroke="#f0f" stroke-width=".25"/>
<circle cx="94" cy="38.1" r=".49" fill="#f0f"/>
<circle cx="94" cy="38.1" r=".49" fill="none" stroke="#f0f" stroke-width=".25"/>
<circle cx="94" cy="40.7" r=".49" fill="#f0f"/>
<circle cx="94" cy="40.7" r=".49" fill="none" stroke="#f0f" stroke-width=".25"/>
<circle cx="94" cy="43.2" r=".49" fill="#f0f"/>
<circle cx="94" cy="43.2" r=".49" fill="none" stroke="#f0f" stroke-width=".25"/>
<circle cx="94" cy="48.3" r=".49" fill="#f0f"/>
<circle cx="94" cy="48.3" r=".49" fill="none" stroke="#f0f" stroke-width=".25"/>
<circle cx="94" cy="66.1" r=".49" fill="#f0f"/>
<circle cx="94" cy="66.1" r=".49" fill="none" stroke="#f0f" stroke-width=".25"/>
<circle cx="94" cy="63.5" r=".49" fill="#f0f"/>
<circle cx="94" cy="63.5" r=".49" fill="none" stroke="#f0f" stroke-width=".25"/>
<circle cx="94" cy="61" r=".49" fill="#f0f"/>
<circle cx="94" cy="61" r=".49" fill="none" stroke="#f0f" stroke-width=".25"/>
<circle cx="94" cy="73.7" r=".49" fill="#f0f"/>
<circle cx="94" cy="73.7" r=".49" fill="none" stroke="#f0f" stroke-width=".25"/>
<circle cx="94" cy="71.1" r=".49" fill="#f0f"/>
<circle cx="94" cy="71.1" r=".49" fill="none" stroke="#f0f" stroke-width=".25"/>
<circle cx="94" cy="68.6" r=".49" fill="#f0f"/>
<circle cx="94" cy="68.6" r=".49" fill="none" stroke="#f0f" stroke-width=".25"/>
<circle cx="94" cy="58.4" r=".49" fill="#f0f"/>
<circle cx="94" cy="58.4" r=".49" fill="none" stroke="#f0f" stroke-width=".25"/>
<text font-size="5.3" x="7.7" y="11">SSID = CPU</text>
<g font-size="4.8">
<text x="243.4" y="180.6">Wistron Corporation</text>
<text x="225.6" y="195.7">CPU (VCC_CORE)</text>
<text x="228.2" y="203.4">Domino</text>
</g>
<text font-size="4.1" x="286.6" y="202.7">-1</text>
<g font-size="2.3" fill="#f00">
<text x="73.7" y="27.3">Imax=6.4A (merged VCC0+VCC1)</text>
<text x="210.9" y="45.1">Imax=1.9A (1D05V_S5)</text>
<text x="81.4" y="83.2">Imax=11A</text>
<text x="12.8" y="136.6">Imax=0.7A (1D15V_S5)</text>
</g>
<g font-size="2.3" fill="#00f">
<text x="137.2" y="29.8">BRASWELL</text>
<text x="162.6" y="24.8">8 OF 13</text>
</g>
<g font-size="2.3">
<text x="234.8" y="24.5">1D05V_S5</text>
<text x="69.2" y="32.1">1V_CPU_CORE</text>
<text x="104.6" y="35.6">AF36</text>
<text x="174.6" y="33">AA18</text>
<text x="174.6" y="35.6">AA19</text>
<text x="104.2" y="38.1">AG33</text>
<text x="104.2" y="40.6">AG35</text>
<text x="174.6" y="38.1">AA21</text>
<text x="174.6" y="40.6">AA22</text>
<text x="104.2" y="43.2">AG36</text>
<text x="104.2" y="45.7">AG38</text>
<text x="174.6" y="43.2">AA24</text>
<text x="174.6" y="45.7">AA25</text>
<text x="104.9" y="48.3">AJ33</text>
<text x="104.9" y="50.8">AJ36</text>
<text x="104.9" y="53.3">AJ38</text>
<text x="174.6" y="48.3">AC18</text>
<text x="174.6" y="50.8">AC19</text>
<text x="174.6" y="53.3">AC21</text>
<text x="69.2" y="54.9">1V_CPU_CORE</text>
<text x="104.6" y="58.4">AF30</text>
<text x="174.6" y="55.9">AC22</text>
<text x="174.6" y="58.4">AC24</text>
<text x="104.2" y="61">AG27</text>
<text x="104.2" y="63.5">AG29</text>
<text x="174.6" y="61">AC25</text>
<text x="174.6" y="63.5">AD25</text>
<text x="104.2" y="66">AG30</text>
<text x="104.9" y="68.6">AJ27</text>
<text x="104.9" y="71.1">AJ29</text>
<text x="174.6" y="71.1">AA30 RSVD#AA30</text>
<text x="174.6" y="66">AD27</text>
<text x="202.8" y="71.1">1</text>
<text x="104.6" y="76.2">AF29</text>
<text x="104.9" y="73.7">AJ30</text>
<text x="174.6" y="76.2">AA32</text>
<text x="174.6" y="73.7">V33</text>
<text x="243.7" y="72.7">1D05V_S5</text>
<text x="69.2" y="80.3">GFX_CORE</text>
<text x="104.3" y="83.8">AD16</text>
<text x="174.6" y="78.7">AA33</text>
<text x="174.6" y="81.3">AA35</text>
<text x="174.6" y="83.8">AA36</text>
<text x="104.3" y="86.4">AD18</text>
<text x="104.3" y="88.9">AD19</text>
<text x="174.6" y="86.4">AC32</text>
<text x="174.6" y="88.9">Y30</text>
<text x="104.6" y="91.4">AF16</text>
<text x="104.6" y="94">AF18</text>
<text x="174.6" y="91.4">Y32</text>
<text x="174.6" y="94">Y33</text>
<text x="205.1" y="90.5">1D05V_S5</text>
<text x="104.6" y="96.5">AF19</text>
<text x="104.6" y="99.1">AF21</text>
<text x="104.6" y="101.6">AF22</text>
<text x="174.6" y="101.6">V19</text>
<text x="174.6" y="96.5">Y35</text>
<text x="215.2" y="100.7">1D05V_S5</text>
<text x="104.2" y="106.7">AG16</text>
<text x="104.9" y="104.1">AJ19</text>
<text x="174.6" y="104.1">V18</text>
<text x="104.2" y="109.2">AG18</text>
<text x="104.2" y="111.8">AG19</text>
<text x="174.6" y="109.2">AM21</text>
<text x="174.6" y="111.8">AM33</text>
<text x="104.2" y="114.3">AG21</text>
<text x="104.2" y="116.8">AG22</text>
<text x="104.2" y="119.4">AG24</text>
<text x="174.6" y="114.3">AM22</text>
<text x="174.6" y="116.8">AN22</text>
<text x="174.6" y="119.4">AN32</text>
<text x="104.9" y="121.9">AJ21</text>
<text x="104.9" y="124.5">AJ22</text>
<text x="174.6" y="121.9">AM32</text>
<text x="222.8" y="121">1D05V_S5</text>
<text x="37.9" y="128.6">1D15V_S5</text>
<text x="104.5" y="129.5">AK24</text>
<text x="104.9" y="127">AJ24</text>
<text x="174.6" y="129.5">V24</text>
<text x="174.6" y="127">V22</text>
<text x="104.5" y="134.6">AK30</text>
<text x="104.5" y="137.2">AK35</text>
<text x="34.1" y="142.6">1D15V_S5</text>
<text x="104.1" y="142.2">AM29</text>
<text x="104.5" y="139.7">AK36</text>
<text x="174.6" y="141">U22</text>
<text x="174.6" y="138.4">U24</text>
<text x="104.5" y="149.9">AK33</text>
<text x="174.6" y="149.9">U27</text>
<text x="174.6" y="147.3">V27</text>
<text x="225.1" y="145.6">1D05V_S5</text>
<text x="18.9" y="150.2">1D15V_S5</text>
<text x="104.9" y="152.4">AJ35</text>
<text x="174.6" y="152.4">V29</text>
<text x="238.3" y="151">1D05V_S5</text>
<text x="263.7" y="153.5">1D05V_S5</text>
<text x="104.1" y="157.5">AM19</text>
<text x="104.5" y="160">AK21</text>
<text x="174.6" y="160">U19</text>
<text x="174.6" y="157.5">N18</text>
<text x="213.4" y="167">Wistron Confidential document, Anyone can not</text>
<text x="200.2" y="171.8">&lt;Variant Name&gt;</text>
<text x="213.4" y="169.5">Duplicate, Modify, Forward or any other purpose</text>
<text x="213.4" y="172">application without get Wistron permission</text>
<text x="243.4" y="185.9">Taipei Hsien 221, Taiwan, R.O.C.</text>
<text x="243.4" y="183.2">21F, 88, Sec.1, Hsin Tai Wu Rd., Hsichih,</text>
<text x="200.2" y="190.8">Title</text>
<text x="200.2" y="201">A4</text>
<text x="200.2" y="198.5">Size</text>
<text x="210.4" y="198.5">Document Number</text>
<text x="284.1" y="198.5">Rev</text>
<text x="200.2" y="206.1">Date:</text>
<text x="207.9" y="205.6">Friday, March 20, 2015</text>
<text x="251" y="206.1">Sheet</text>
<text x="261.2" y="206.1">7</text>
<text x="271.4" y="206.1">of</text>
<text x="284.1" y="206.1">102</text>
</g>
<g font-size="2.3" fill="#004080">
<text x="150.2" y="34.1">UNCORE_VNN_S41</text>
<text x="113.1" y="36.7">CORE_VCC1_S0IX3</text>
<text x="113.1" y="39.2">CORE_VCC1_S0IX7</text>
<text x="113.1" y="41.7">CORE_VCC1_S0IX8</text>
<text x="150.2" y="36.7">UNCORE_VNN_S42</text>
<text x="150.2" y="39.2">UNCORE_VNN_S43</text>
<text x="150.2" y="41.7">UNCORE_VNN_S44</text>
<text x="113.1" y="44.3">CORE_VCC1_S0IX9</text>
<text x="113.1" y="46.8">CORE_VCC1_S0IX10</text>
<text x="150.2" y="44.3">UNCORE_VNN_S45</text>
<text x="150.2" y="46.8">UNCORE_VNN_S46</text>
<text x="113.1" y="49.4">CORE_VCC1_S0IX14</text>
<text x="113.1" y="51.9">CORE_VCC1_S0IX15</text>
<text x="150.2" y="49.4">UNCORE_VNN_S47</text>
<text x="150.2" y="51.9">UNCORE_VNN_S48</text>
<text x="113.1" y="59.5">CORE_VCC1_S0IX2</text>
<text x="113.1" y="54.4">CORE_VCC1_S0IX16</text>
<text x="148.9" y="57">UNCORE_VNN_S410</text>
<text x="148.9" y="59.5">UNCORE_VNN_S411</text>
<text x="150.2" y="54.4">UNCORE_VNN_S49</text>
<text x="113.1" y="62.1">CORE_VCC1_S0IX4</text>
<text x="113.1" y="64.6">CORE_VCC1_S0IX5</text>
<text x="148.9" y="62.1">UNCORE_VNN_S412</text>
<text x="148.9" y="64.6">UNCORE_VNN_S413</text>
<text x="113.1" y="67.1">CORE_VCC1_S0IX6</text>
<text x="113.1" y="69.7">CORE_VCC1_S0IX11</text>
<text x="148.9" y="67.1">UNCORE_VNN_S414</text>
<text x="113.1" y="77.3">CORE_VCC1_S0IX1</text>
<text x="113.1" y="72.2">CORE_VCC1_S0IX12</text>
<text x="113.1" y="74.8">CORE_VCC1_S0IX13</text>
<text x="146" y="77.3">UNCORE_V1P15_S0IX1</text>
<text x="146" y="74.8">UNCORE_V1P15_S0IX6</text>
<text x="158.3" y="72.2">RSVD#AA30</text>
<text x="146" y="79.8">UNCORE_V1P15_S0IX2</text>
<text x="146" y="82.4">UNCORE_V1P15_S0IX3</text>
<text x="113.1" y="84.9">DDI_VGG_S0IX1</text>
<text x="113.1" y="87.5">DDI_VGG_S0IX2</text>
<text x="146" y="84.9">UNCORE_V1P15_S0IX4</text>
<text x="146" y="87.5">UNCORE_V1P15_S0IX5</text>
<text x="113.1" y="90">DDI_VGG_S0IX3</text>
<text x="113.1" y="92.5">DDI_VGG_S0IX4</text>
<text x="113.1" y="95.1">DDI_VGG_S0IX5</text>
<text x="146" y="90">UNCORE_V1P15_S0IX7</text>
<text x="146" y="92.5">UNCORE_V1P15_S0IX8</text>
<text x="146" y="95.1">UNCORE_V1P15_S0IX9</text>
<text x="113.1" y="97.6">DDI_VGG_S0IX6</text>
<text x="113.1" y="100.2">DDI_VGG_S0IX7</text>
<text x="144.8" y="97.6">UNCORE_V1P15_S0IX10</text>
<text x="113.1" y="102.7">DDI_VGG_S0IX8</text>
<text x="113.1" y="107.8">DDI_VGG_S0IX9</text>
<text x="113.1" y="105.2">DDI_VGG_S0IX15</text>
<text x="153" y="105.2">ICLK_GND_OFF1</text>
<text x="153" y="102.7">ICLK_GND_OFF2</text>
<text x="113.1" y="110.3">DDI_VGG_S0IX10</text>
<text x="113.1" y="112.9">DDI_VGG_S0IX11</text>
<text x="151.3" y="110.3">DDR_V1P05A_G31</text>
<text x="151.3" y="112.9">DDR_V1P05A_G34</text>
<text x="113.1" y="115.4">DDI_VGG_S0IX12</text>
<text x="113.1" y="117.9">DDI_VGG_S0IX13</text>
<text x="151.3" y="115.4">DDR_V1P05A_G32</text>
<text x="151.3" y="117.9">DDR_V1P05A_G35</text>
<text x="113.1" y="120.5">DDI_VGG_S0IX14</text>
<text x="113.1" y="123">DDI_VGG_S0IX16</text>
<text x="113.1" y="125.6">DDI_VGG_S0IX17</text>
<text x="151.3" y="123">DDR_V1P05A_G33</text>
<text x="151.3" y="120.5">DDR_V1P05A_G36</text>
<text x="113.1" y="128.1">DDI_VGG_S0IX18</text>
<text x="113.1" y="130.6">DDI_VGG_S0IX19</text>
<text x="145.6" y="128.1">PCIE_V1P05A_G31#V22</text>
<text x="151" y="130.6">PCIE_V1P05A_G32</text>
<text x="113.1" y="135.7">CORE_V1P15_S0IX1</text>
<text x="113.1" y="138.3">CORE_V1P15_S0IX2</text>
<text x="113.1" y="140.8">CORE_V1P15_S0IX3</text>
<text x="113.1" y="143.3">CORE_V1P15_S0IX4</text>
<text x="150.3" y="142.1">SATA_V1P05A_G31</text>
<text x="150.3" y="139.5">SATA_V1P05A_G32</text>
<text x="150.3" y="148.4">USB3_V1P05A_G32</text>
<text x="113.1" y="153.5">FUSE_V1P15_S0IX1</text>
<text x="113.1" y="151">FUSE_V1P15_S0IX2</text>
<text x="147.5" y="153.5">USBSSIC_V1P05A_G3</text>
<text x="150.3" y="151">USB3_V1P05A_G31</text>
<text x="113.1" y="161.1">DDI_V1P15_S0IX1</text>
<text x="113.1" y="158.6">DDI_V1P15_S0IX2</text>
<text x="150.2" y="158.6">FUSE3_V1P05A_G5</text>
<text x="151.5" y="161.1">FUSE_V1P05A_G3</text>
</g>
<g font-size="2.3" fill="#000080">
<text x="209.6" y="70.7">TP701</text>
<text x="221.1" y="70.7">TPAD14-OP-GP</text>
</g>
<g font-size="1.8">
<text x="31.8" y="1.9">5</text>
<text x="90.1" y="1.9">4</text>
<text x="148.5" y="1.9">3</text>
<text x="206.9" y="1.9">2</text>
<text x="265.3" y="1.9">1</text>
<text x=".7" y="29.8">D</text>
<text x="295.1" y="29.8">D</text>
<text x=".7" y="80.9">C</text>
<text x="295.1" y="80.9">C</text>
<text x=".7" y="132.1">B</text>
<text x="295.1" y="132.1">B</text>
<text x=".7" y="183.3">A</text>
<text x="295.1" y="183.3">A</text>
<text x="31.8" y="209.2">5</text>
<text x="90.1" y="209.2">4</text>
<text x="148.5" y="209.2">3</text>
<text x="206.9" y="209.2">2</text>
<text x="265.3" y="209.2">1</text>
</g>
<g font-size="1.8" fill="#000080">
<text x="111.8" y="24.5">CPU1H</text>
<text x="111.8" y="169.3">BRASWELL-GP</text>
</g>
<g font-size="1.8" fill="#00f">
<text x="148.8" y="104.7" transform="rotate(-90 148.8 104.7)">iCLK</text>
<text x="148.8" y="122.5" transform="rotate(-90 148.8 122.5)">DDR</text>
<text x="148.8" y="141" transform="rotate(-90 148.8 141)">SATA PCIe</text>
<text x="144" y="155" transform="rotate(-90 144 155)">USB</text>
<text x="148.8" y="165.1" transform="rotate(-90 148.8 165.1)">FUSE</text>
</g>
</svg>
